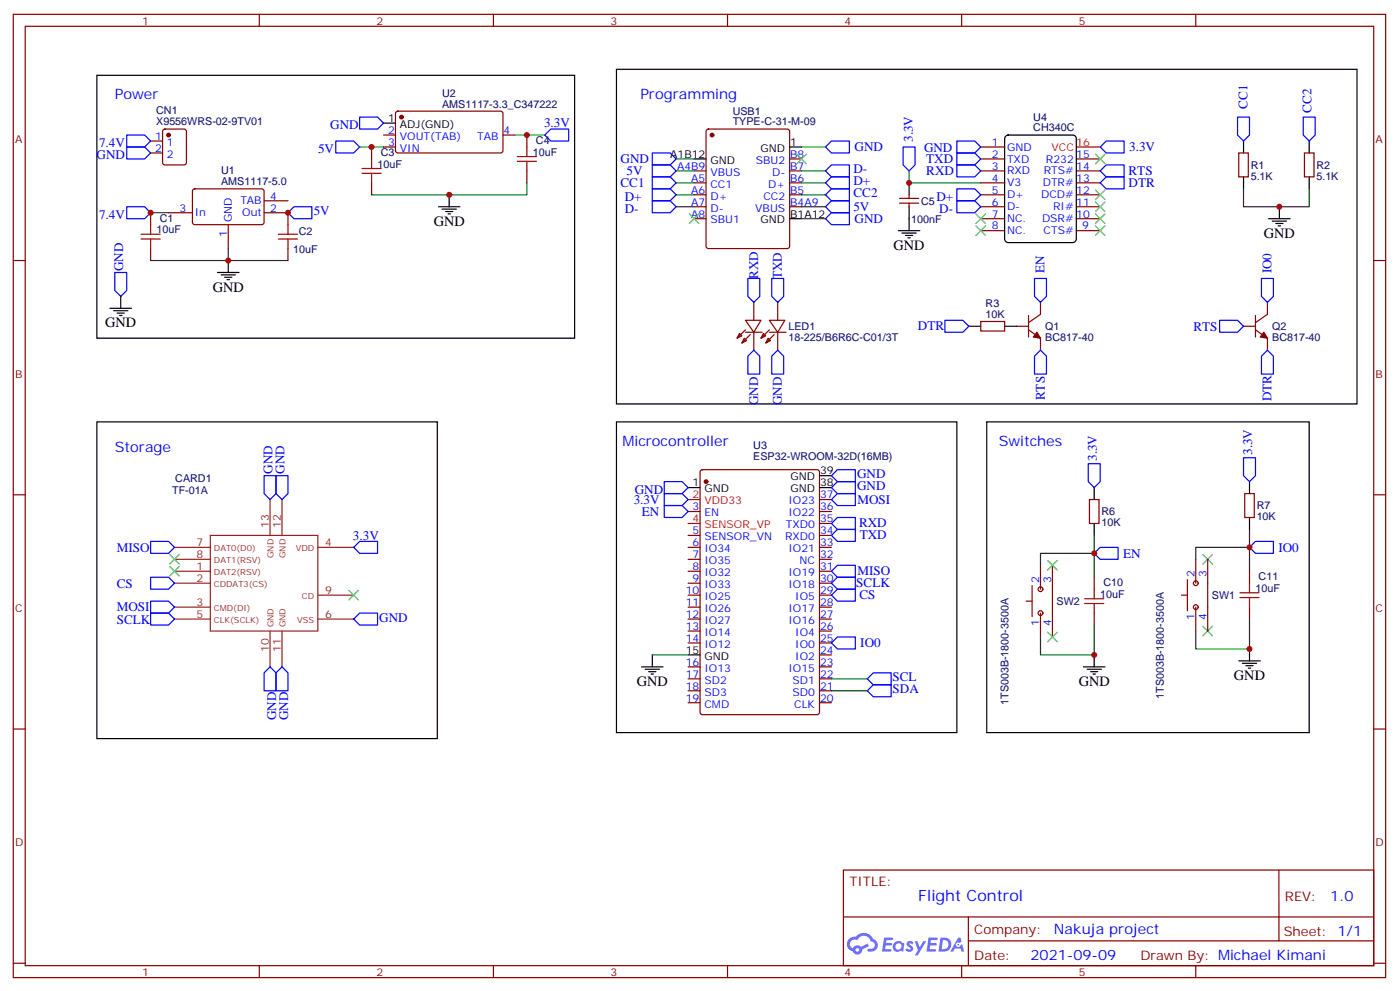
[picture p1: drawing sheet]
<svg xmlns="http://www.w3.org/2000/svg" width="413mm" height="293mm" viewBox="0 0 413 293" stroke-linecap="round" stroke-linejoin="round" font-family="sans-serif">
<g fill="none" stroke="#870000" stroke-width=".35">
<path d="M3.9 4.2h405.4v284.4h-405.4zM7.4 7.8h398.3v277.2h-398.3zM76.6 4.2v3.6M145.7 4.2v3.6M214.9 4.2v3.6M284 4.2v3.6M353.2 4.2v3.6M3.9 76.9h3.5M405.7 76.9h3.6M3.9 146h3.5M405.7 146h3.6M3.9 215.2h3.5"/>
<path d="M405.7 215.2h3.6M249.1 256.8h156.6v28.2h-156.6zM377.7 256.8v20.9M249.1 270.7h156.5M286 277.7h119.6M286 270.7v14.1M3.9 284.3h3.5M76.6 285v3.6M145.7 285v3.6M214.9 285v3.6M284 285v3.6M353.2 285v3.6"/>
<path d="M405.7 284.3h3.6"/>
</g>
<g fill="#5487ff">
<path d="M268.1 278a1.22 1.22 0 0 1 1.7 .3l-.4 .5a.47 .47 0 0 0-.3-.4 .47 .47 0 0 0-.5 .2l.1 .3a1.14 1.14 0 0 1 .8 1.7 1.14 1.14 0 0 1-1.9 0l-.2-.2 .5-.5 .7 .4a.29 .29 0 0 0 .3-.3 .29 .29 0 0 0-.2-.3 1.04 1.04 0 0 1-.6-1.7z"/>
<path d="M261.1 276.8h2.3l.4 .1-.2 .5-1.8 .1-.1 .9h1.5l.3 .3-.4 .4h-1.5l-.2 1.1h1.7l.2 .3-.2 .4h-2.6z"/>
<path d="M274.2 276.8h2.4l.3 .1-.1 .5-1.8 .1-.2 .9h1.6l.3 .3-.4 .4h-1.6l-.1 1.1h1.7l.2 .3-.2 .4h-2.7z"/>
<path d="M283 276.8h.7l.3 1.2-.6 .3a.69 .69 0 0 0-1 .3 .69 .69 0 0 0 .4 1 .69 .69 0 0 0 .9-.7l.5-.2 .6 2.2h-.8l-.3-.9h-1.7l-.5 .9h-.8z"/>
<path d="M270.2 277.8h.8l.6 1.9 1.1-1.9h.9l-2.6 4.2h-.8l.9-1.5z"/>
<path d="M277.8 276.8l-.6 4.1h1.3a2.11 2.11 0 0 0 2.5-2.1 2.11 2.11 0 0 0-2.5-2zM278.5 277.5a1.39 1.39 0 0 1 1.7 1.4 1.39 1.39 0 0 1-1.8 1.3h-.3z"/>
<path d="M264.1 278.4a1.54 1.54 0 0 0-.1 2.1 1.54 1.54 0 0 0 2.1 .2l.7 .2 .3-2.3-.2-.2-.4-.1a1.49 1.49 0 0 0-2.4 .1zM264.3 279.4a.95 .95 0 0 1 1.9 0 .95 .95 0 0 1-1.9 0z"/>
<path d="M250.8 277.1a2.18 2.18 0 0 0 1.1 3.7 1.44 1.44 0 0 0 1.6 1 1.44 1.44 0 0 0 1.2-1.5l2-1-.5-.8-1.9 1a1.47 1.47 0 0 0-2.4 .5 1.39 1.39 0 0 1-.7-2 1.39 1.39 0 0 1 2-.5 2.12 2.12 0 0 1 2.2-1.3 2.12 2.12 0 0 1 1.9 1.7 1.14 1.14 0 0 1 1 1.4 1.14 1.14 0 0 1-1.6 .8 .43 .43 0 0 0-.5 .3 .43 .43 0 0 0 .4 .5 1.98 1.98 0 0 0 2.5-1.2 1.98 1.98 0 0 0-1.2-2.5 3.1 3.1 0 0 0-5.3-.7l-.9 .1zM252.7 280.4a.55 .55 0 0 1 1.1 0 .55 .55 0 0 1-1.1 0z"/>
<circle cx="283" cy="278.9" r=".26"/>
</g>
<g fill="none" stroke="#000" stroke-width=".35">
<path d="M28.6 22.2h141.1v77.6h-141.1zM113.3 36.3h3.5M182.1 20.5h218.7v98.7h-218.7zM132.7 57.5v3.5M205 46.9h3.5M233.2 43.4h3.5M268.5 54v3.5M297 40.3l.8-.4h19l.9 .4 .2 .6v29.7l-.5 .8-.6 .2h-19l-.9-.5-.2-.5v-29.7zM367.3 41.6v3.6M367.3 52.2v3.5M386.7 41.6v3.6M386.7 52.2v3.5"/>
<path d="M67.4 76.9v3.5M129.5 61h6.4M130.6 61.7h4.2M131.6 62.4h2.1M132.3 63.1h.7M233.2 64.6h3.5M265.3 68.1h6.4M266.4 68.8h4.2M267.4 69.5h2.2M268.1 70.2h.8M268.5 61v7.1M374.7 64.6h6.3"/>
<path d="M375.7 65.3h4.3M376.8 66h2.1M377.5 66.7h.7M377.9 61v3.6M32.5 91h6.3M33.5 91.7h4.3M34.6 92.4h2.1M35.3 93.1h.7M35.7 87.5v3.5M64.2 80.4h6.4M65.3 81.1h4.2M66.4 81.8h2.1"/>
<path d="M67.1 82.6h.7M286.1 96.3h3.6M296.7 96.3h3.5M28.6 124.5h100.6v93.5h-100.6zM182.1 124.5h100.5v91.8h-100.5zM291.4 124.5h95.3v91.8h-95.3zM203.2 143.9h3.6M242 143.9h3.6M242 140.4h3.6M323.2 143.9v3.6M323.2 154.5v3.5M369 142.2v3.5"/>
<path d="M369 152.8v3.5M189.5 196.8h6.3M190.5 197.6h4.3M191.6 198.3h2.1M192.3 199h.7M192.7 193.3v3.5M203.2 193.3h3.6M320 196.8h6.4M321.1 197.6h4.2M322.1 198.3h2.1M322.8 199h.7M323.2 193.3v3.5"/>
<path d="M365.9 195.1h6.3M366.9 195.8h4.3M368 196.5h2.1M368.7 197.2h.7M369 191.6v3.5"/>
</g>
<g fill="none" stroke="#870000" stroke-width=".35">
<path d="M48.2 38.3l.5-.2h5.7l.6 .4 .1 9.5-.5 .6-5.9 .1-.6-.5-.1-9.4zM113.3 39.9h3.5M117 33l.5-.2 30.6 .1 .5 .6-.1 11.2-.7 .5-30.6-.1-.4-.6v-11zM148.6 39.9h3.5M155.6 39.9v3.5M208.8 38.3l.4-.2h23.3l.5 .2 .2 .5v33.9l-.2 .5-.5 .2h-23.3l-.5-.3-.2-.4v-33.9zM44.5 41.6h3.5M44.5 45.2h3.5M57.1 55.9l.4-.2 20.1 .1 .4 .6-.1 9.5-.6 .4h-20l-.5-.7v-9.2zM78 59.3h7.1M109.7 43.4v3.5M109.7 54v3.5"/>
<path d="M113.3 43.4h3.5M155.6 50.4v3.6M205 50.4h3.5M205 54h3.5M205 57.5h3.5M233.2 50.4h3.5M233.2 54h3.5M233.2 57.5h3.5M233.2 46.9h3.5M265.7 60h5.6M265.7 58.6h5.6M268.5 57.5v1.1"/>
<path d="M268.5 60v1M289.7 43.4h7M289.7 50.4h7M289.7 54h7M289.7 57.5h7M289.7 46.9h7M317.9 50.4h7M317.9 54h7M317.9 57.5h7M317.9 46.9h7M365.9 45.2h2.8v7h-2.8zM385.3 45.2h2.8v7h-2.8z"/>
<path d="M44.5 62.8v3.5M44.5 73.4v3.5M49.8 62.8h7M67.4 66.3v7.1M78 62.8h7.1v3.5M85.1 73.4v3.5M205 61h3.5M205 64.6h3.5M233.2 61h3.5M289.7 61h7M289.7 64.6h7M289.7 68.1h7"/>
<path d="M317.9 61h7M317.9 64.6h7M317.9 68.1h7M218.4 98.4l.7 .7-1.4 .7zM219.8 99.8l.7 .7-1.4 .7zM220.2 94.5h4.6l-2.2 3.6zM220.2 97.4l-2.5 2.4M220.2 98.1h4.9M221.6 98.8l-2.5 2.4M222.6 89.3v5.2M222.6 98.1v5.3M225.5 98.4l.7 .7-1.4 .7z"/>
<path d="M226.9 99.8l.7 .7-1.4 .7zM227.2 94.5h4.6l-2.1 3.6zM227.2 98.1h5M227.2 97.4l-2.4 2.4M228.6 98.8l-2.4 2.4M229.7 89.3v5.2M229.7 98.1v5.3M289.7 94.9h7v2.8h-7zM300.2 96.3h3.6M303.8 97.4l3.5 2.4v3.6M303.8 93.1v6.4M307.3 89.3v3.5l-3.5 2.4"/>
<path d="M367.3 96.3h3.5M370.8 97.4l3.5 2.4v3.6M370.8 93.1v6.4M374.3 89.3v3.5l-3.5 2.4M207 138.8l.5-.2h33.8l.7 .5v71.2l-.4 .6-34.1 .1-.7-.5v-71.2zM203.2 151h3.6M203.2 158h3.6M242 151h3.6M242 158h3.6M242 154.5h3.6M242 147.5h3.6M321.8 147.5h2.8v7h-2.8z"/>
<path d="M367.6 145.7h2.9v7.1h-2.9zM203.2 161.6h3.6M203.2 165.1h3.6M203.2 168.6h3.6M203.2 172.2h3.6M203.2 175.7h3.6M203.2 179.2h3.6M242 161.6h3.6M242 165.1h3.6M242 168.6h3.6M242 172.2h3.6M242 175.7h3.6"/>
<path d="M242 179.2h3.6M303.1 177.4h1.7M304.8 172.9v9.1M307.3 166.9v7M310.8 166.9v21.1M323.2 170.4v3.5M348.9 175.7h1.8M350.7 171.1v9.2M353.2 165.1v7.1M353.2 179.2v7.1M356.7 165.1v21.2M369 168.6v3.6"/>
<path d="M369 179.2v3.5M203.2 182.7h3.6M203.2 186.3h3.6M203.2 189.8h3.6M203.2 196.8h3.6M242 182.7h3.6M242 186.3h3.6M242 189.8h3.6M242 196.8h3.6M242 193.3h3.6M307.3 181v7M323.2 181v3.5"/>
<path d="M203.2 200.4h3.6M203.2 203.9h3.6M203.2 207.4h3.6M242 200.4h3.6M242 203.9h3.6M242 207.4h3.6"/>
<circle cx="307.3" cy="173.9" r=".71"/>
<circle cx="353.2" cy="179.2" r=".71"/>
<circle cx="353.2" cy="172.2" r=".71"/>
<circle cx="307.3" cy="181" r=".71"/>
</g>
<g fill="#870000" stroke="#870000" stroke-width=".35">
<path d="M306.2 98.1l1.1 1.7-2.1-.3z"/>
<path d="M373.3 98.1l1 1.7-2.1-.3z"/>
<circle cx="49.8" cy="39.9" r=".53"/>
<circle cx="118.6" cy="34.6" r=".53"/>
<circle cx="208.5" cy="142.2" r=".53"/>
<circle cx="210.3" cy="39.9" r=".53"/>
</g>
<g fill="none" stroke="#00f" stroke-width=".35">
<path d="M37.4 39.9h5.3l1.8 1.7-1.8 1.8h-5.3zM106.2 34.6h5.3l1.8 1.7-1.8 1.8h-5.3zM162.7 38.1h5.3v3.5h-5.3l-1.8-1.7zM365.5 34.6h3.5v5.3l-1.7 1.7-1.8-1.7zM384.9 34.6h3.5v5.3l-1.7 1.7-1.8-1.7zM37.4 43.4h5.3l1.8 1.8-1.8 1.7h-5.3zM99.2 41.6h5.3l1.7 1.8-1.7 1.8h-5.3zM192.7 45.2h5.2l1.8 1.7-1.8 1.8h-5.2zM192.7 48.7h5.2l1.8 1.7-1.8 1.8h-5.2zM192.7 52.2h5.2l1.8 1.8-1.8 1.7h-5.2zM192.7 55.7h5.2l1.8 1.8-1.8 1.8h-5.2zM192.7 59.3h5.2l1.8 1.7-1.8 1.8h-5.2z"/>
<path d="M243.8 43.4l1.8-1.8h5.3v3.6h-5.3zM243.8 57.5l1.8-1.8h5.3v3.6h-5.3zM243.8 50.4l1.8-1.7h5.3v3.5h-5.3zM243.8 54l1.8-1.8h5.3v3.5h-5.3zM266.7 43.4h3.6v5.3l-1.8 1.7-1.8-1.7zM282.6 41.6h5.3l1.8 1.8-1.8 1.8h-5.3zM282.6 45.2h5.3l1.8 1.7-1.8 1.8h-5.3zM282.6 48.7h5.3l1.8 1.7-1.8 1.8h-5.3zM282.6 55.7h5.3l1.8 1.8-1.8 1.8h-5.3zM282.6 59.3h5.3l1.8 1.7-1.8 1.8h-5.3zM324.9 43.4l1.8-1.8h5.3v3.6h-5.3zM324.9 50.4l1.8-1.7h5.3v3.5h-5.3z"/>
<path d="M324.9 54l1.8-1.8h5.3v3.5h-5.3zM37.4 61h5.3l1.8 1.8-1.8 1.8h-5.3zM85.1 62.8l1.7-1.8h5.3v3.6h-5.3zM243.8 64.6l1.8-1.8h5.3v3.5h-5.3zM243.8 61l1.8-1.7h5.3v3.5h-5.3zM33.9 80.4h3.5v5.3l-1.7 1.8-1.8-1.8zM220.9 82.2h3.5v5.3l-1.8 1.8-1.7-1.8zM227.9 82.2h3.6v5.3l-1.8 1.8-1.8-1.8zM279.1 94.5h5.3l1.7 1.8-1.7 1.8h-5.3zM305.5 82.2h3.6v5.3l-1.8 1.8-1.8-1.8zM360.2 94.5h5.3l1.8 1.8-1.8 1.8h-5.3zM372.6 82.2h3.5v5.3l-1.8 1.8-1.7-1.8z"/>
<path d="M222.6 103.4l1.8 1.7v5.3h-3.5v-5.3zM229.7 103.4l1.8 1.7v5.3h-3.6v-5.3zM307.3 103.4l1.8 1.7v5.3h-3.6v-5.3zM372.6 105.1l1.7-1.7 1.8 1.7v5.3h-3.5zM321.4 136.9h3.5v5.3l-1.7 1.7-1.8-1.7zM367.3 135.1h3.5v5.3l-1.8 1.8-1.7-1.8zM44.5 159.8h5.3l1.7 1.8-1.7 1.7h-5.3zM78 140.4h3.5v5.3l-1.7 1.8-1.8-1.8zM81.5 140.4h3.6v5.3l-1.8 1.8-1.8-1.8zM196.2 145.7h5.3l1.7 1.8-1.7 1.7h-5.3zM196.2 149.2h5.3l1.7 1.8-1.7 1.8h-5.3zM196.2 142.2h5.3l1.7 1.7-1.7 1.8h-5.3z"/>
<path d="M245.6 154.5l1.7-1.7h5.3v3.5h-5.3zM245.6 158l1.7-1.7h5.3v3.5h-5.3zM245.6 147.5l1.7-1.8h5.3v3.5h-5.3zM245.6 140.4l1.7-1.8h5.3v3.6h-5.3zM245.6 143.9l1.7-1.7h5.3v3.5h-5.3zM44.5 177.4h5.3l1.7 1.8-1.7 1.8h-5.3zM44.5 170.4h5.3l1.7 1.8-1.7 1.7h-5.3zM104.5 161.6l1.7-1.8h5.3v3.5h-5.3zM245.6 168.6l1.7-1.7h5.3v3.5h-5.3zM245.6 172.2l1.7-1.8h5.3v3.5h-5.3zM247.3 173.9h5.3v3.5h-5.3l-1.7-1.7zM324.9 161.6h5.3v3.5h-5.3l-1.7-1.8z"/>
<path d="M369 161.6l1.8-1.8h5.3v3.5h-5.3zM44.5 181h5.3l1.7 1.7-1.7 1.8h-5.3zM79.8 196.8l1.7 1.8v5.3h-3.5v-5.3zM83.3 196.8l1.8 1.8v5.3h-3.6v-5.3zM104.5 182.7l1.7-1.7h5.3v3.5h-5.3zM245.6 189.8l1.7-1.8h5.3v3.6h-5.3zM256.2 200.4l1.7-1.8h5.3v3.5h-5.3zM257.9 202.1h5.3v3.6h-5.3l-1.7-1.8z"/>
</g>
<g fill="none" stroke="#a10000" stroke-width=".35">
<path d="M106.9 51.2h5.7M106.9 49.7h5.7M109.7 46.9v2.8M109.7 51.2v2.8M152.8 47.6h5.6M152.8 46.2h5.6M155.6 43.4v2.8M155.6 47.6v2.8M41.7 70.6h5.6M41.7 69.1h5.6M44.5 66.3v2.8M44.5 70.6v2.8"/>
<path d="M82.2 70.6h5.7M82.2 69.1h5.7M85.1 66.3v2.8M85.1 70.6v2.8M320.4 178.2h5.6M320.4 176.7h5.6M323.2 173.9v2.8M323.2 178.2v2.8M366.2 176.4h5.7M366.2 175h5.7M369 172.2v2.8M369 176.4v2.8"/>
</g>
<g fill="none" stroke="#008700" stroke-width=".35">
<path d="M152.1 39.9h8.8M106.2 43.4h7.1M155.6 54v3.5h-45.9M199.7 46.9h5.3M199.7 50.4h5.3M199.7 54h5.3M199.7 57.5h5.3M236.7 43.4h7.1M236.7 50.4h7.1M236.7 54h7.1M236.7 57.5h7.1M268.5 50.4v3.6h21.2"/>
<path d="M367.3 55.7v5.3h19.4v-5.3M44.5 62.8h5.3M44.5 76.9h40.6M67.4 73.4v3.5M199.7 61h5.3M236.7 64.6h7.1M236.7 61h7.1M323.2 158v5.3M369 156.3v5.3M307.3 166.9v-3.6h15.9v7.1M353.2 165.1v-3.5h15.8v7M192.7 193.3h10.5"/>
<path d="M323.2 184.5v8.8h-15.9v-5.3M369 182.7v8.9h-15.8v-5.3M245.6 200.4h10.6M245.6 203.9h10.6"/>
</g>
<path d="M317.9 43.4h7M203.2 147.5h3.6M203.2 154.5h3.6" fill="none" stroke="#f00" stroke-width=".35"/>
<g fill="none" stroke="#3c3" stroke-width=".35">
<path d="M235.3 45.5l2.9 2.8M238.2 45.5l-2.9 2.8M323.5 56.1l2.9 2.8M323.5 59.6l2.9 2.8M323.5 45.5l2.9 2.8M326.4 56.1l-2.9 2.8M326.4 59.6l-2.9 2.8M326.4 45.5l-2.9 2.8M203.6 63.1l2.8 2.9M206.4 63.1l-2.8 2.9M288.3 63.1l2.8 2.9M288.3 66.7l2.8 2.8"/>
<path d="M291.1 63.1l-2.8 2.9M291.1 66.7l-2.8 2.8M323.5 63.1l2.9 2.9M323.5 66.7l2.9 2.8M326.4 63.1l-2.9 2.9M326.4 66.7l-2.9 2.8M50.1 163.7l2.9 2.8M50.1 167.2l2.9 2.8M53 163.7l-2.9 2.8M53 167.2l-2.9 2.8M103 174.3l2.9 2.8M105.9 174.3l-2.9 2.8"/>
<path d="M309.4 165.5l2.8 2.8M312.2 165.5l-2.8 2.8M355.3 163.7l2.8 2.8M358.1 163.7l-2.8 2.8M309.4 186.6l2.8 2.8M312.2 186.6l-2.8 2.8M355.3 184.9l2.8 2.8M358.1 184.9l-2.8 2.8"/>
</g>
<g fill="none" stroke="#8c2424" stroke-width=".35">
<path d="M62.1 158h31.8v28.3h-31.8zM79.8 147.5v10.5M83.3 147.5v10.5M51.5 168.6h10.6M51.5 172.2h10.6M51.5 179.2h10.6M51.5 161.6h10.6M51.5 165.1h10.6M93.9 161.6h10.6M93.9 175.7h10.6M51.5 182.7h10.6M79.8 186.3v10.5"/>
<path d="M83.3 186.3v10.5M93.9 182.7h10.6"/>
</g>
<g fill="#c00">
<circle cx="44.5" cy="62.8" r=".88"/>
<circle cx="67.4" cy="76.9" r=".88"/>
<circle cx="85.1" cy="62.8" r=".88"/>
<circle cx="109.7" cy="43.4" r=".88"/>
<circle cx="155.6" cy="39.9" r=".88"/>
<circle cx="132.7" cy="57.5" r=".88"/>
<circle cx="377.9" cy="61" r=".88"/>
<circle cx="268.5" cy="54" r=".88"/>
<circle cx="323.2" cy="193.3" r=".88"/>
<circle cx="323.2" cy="163.3" r=".88"/>
<circle cx="369" cy="161.6" r=".88"/>
<circle cx="369" cy="191.6" r=".88"/>
</g>
<text font-size="4.6" fill="#00f" x="271.2" y="265.8">Flight Control</text>
<g font-size="4.2" fill="#00f">
<text x="33.9" y="29.3">Pow</text>
<text x="42.5" y="29.3">er</text>
<text x="189.1" y="29.3">Programming</text>
<text x="183.8" y="131.6">M</text>
<text x="187.4" y="131.6">icrocontroller</text>
<text x="295" y="131.6">Sw</text>
<text x="301.3" y="131.6">itches</text>
<text x="33.9" y="133.3">Storage</text>
<text x="392.9" y="266.1">1.0</text>
<text x="311.3" y="275.6">Nakuja project</text>
<text x="304.3" y="283.4">2021-09-09</text>
<text x="363.3" y="283.4">ichael Kimani</text>
</g>
<g font-size="4.2">
<text x="128.1" y="66.7">GND</text>
<text x="373.3" y="70.2">GND</text>
<text x="263.9" y="73.7">GND</text>
<text x="62.8" y="86.1">GND</text>
<text x="31.1" y="96.7">GND</text>
<text x="188.1" y="202.5">GND</text>
<text x="318.6" y="202.5">GND</text>
<text x="364.5" y="200.7">GND</text>
</g>
<g font-size="3.9" fill="#00f">
<text x="368.5" y="32.1" transform="rotate(-90 368.5 32.1)">CC1</text>
<text x="387.3" y="33.4" transform="rotate(-90 387.3 33.4)">CC2</text>
<text x="97.5" y="38.1">GND</text>
<text x="160.7" y="37.6">3.3V</text>
<text x="269.7" y="41.9" transform="rotate(-90 269.7 41.9)">3.3V</text>
<text x="28.5" y="46.9">GND</text>
<text x="29.3" y="43.4">7.4V</text>
<text x="93.9" y="45.2">5V</text>
<text x="252.4" y="44.6">GND</text>
<text x="272.9" y="44.8">GND</text>
<text x="333.5" y="44.5">3.3V</text>
<text x="183.3" y="48.2">GND</text>
<text x="185" y="51.7">5V</text>
<text x="252.1" y="51.1">D-</text>
<text x="273.6" y="48.2">TXD</text>
<text x="273.6" y="51.8">RXD</text>
<text x="333.3" y="51.7">RTS</text>
<text x="183.3" y="55.2">CC1</text>
<text x="184.5" y="59.5">D+</text>
<text x="252.1" y="58.2">CC2</text>
<text x="252.1" y="54.6">D+</text>
<text x="276.6" y="59.3">D+</text>
<text x="333.3" y="55.2">DTR</text>
<text x="29.3" y="64.6">7.4V</text>
<text x="92.6" y="63.5">5V</text>
<text x="184.5" y="63">D-</text>
<text x="252" y="62.3">5V</text>
<text x="252.4" y="65.8">GND</text>
<text x="277.4" y="62.9">D-</text>
<text x="36.4" y="80" transform="rotate(-90 36.4 80)">GND</text>
<text x="223.9" y="82.4" transform="rotate(-90 223.9 82.4)">RXD</text>
<text x="231" y="82.4" transform="rotate(-90 231 82.4)">TXD</text>
<text x="308.5" y="80.7" transform="rotate(-90 308.5 80.7)">EN</text>
<text x="375.6" y="80.7" transform="rotate(-90 375.6 80.7)">IO0</text>
<text x="271.1" y="97.5">DTR</text>
<text x="352.5" y="97.6">RTS</text>
<text x="223.9" y="119.6" transform="rotate(-90 223.9 119.6)">GND</text>
<text x="231" y="119.6" transform="rotate(-90 231 119.6)">GND</text>
<text x="308.6" y="118.2" transform="rotate(-90 308.6 118.2)">RTS</text>
<text x="375.6" y="118.4" transform="rotate(-90 375.6 118.4)">DTR</text>
<text x="323.9" y="136.1" transform="rotate(-90 323.9 136.1)">3.3V</text>
<text x="369.8" y="134.3" transform="rotate(-90 369.8 134.3)">3.3V</text>
<text x="80.5" y="139.9" transform="rotate(-90 80.5 139.9)">GND</text>
<text x="84" y="139.9" transform="rotate(-90 84 139.9)">GND</text>
<text x="253.1" y="141.2">GND</text>
<text x="187.2" y="148.8">3.3V</text>
<text x="187.5" y="145.7">GND</text>
<text x="253.1" y="144.8">GND</text>
<text x="253.2" y="148.7">MOSI</text>
<text x="189.6" y="152.2">EN</text>
<text x="253.7" y="155.7">RXD</text>
<text x="104.3" y="159.3">3.3V</text>
<text x="253.9" y="159.2">TXD</text>
<text x="34.5" y="162.8">MISO</text>
<text x="331.7" y="164.6">EN</text>
<text x="377.6" y="162.8">IO0</text>
<text x="34.5" y="173.5">CS</text>
<text x="252.9" y="173.3">SCLK</text>
<text x="253.2" y="169.9">MISO</text>
<text x="253.9" y="176.9">CS</text>
<text x="34.5" y="184.1">SCLK</text>
<text x="34.5" y="180.5">MOSI</text>
<text x="112" y="183.6">GND</text>
<text x="254.1" y="191">IO0</text>
<text x="263.6" y="201.1">SCL</text>
<text x="263.6" y="204.6">SDA</text>
<text x="81.5" y="212.6" transform="rotate(-90 81.5 212.6)">GND</text>
<text x="85.1" y="212.6" transform="rotate(-90 85.1 212.6)">GND</text>
</g>
<g font-size="3.9" fill="#800">
<text x="250.9" y="261.4">TITLE:</text>
<text x="379.5" y="266.1">REV:</text>
<text x="287.8" y="275.6">Company:</text>
<text x="379.1" y="276.2">Sheet: 1/1</text>
<text x="287.8" y="283.3">Date:</text>
<text x="336.8" y="283.4">Draw</text>
<text x="346.9" y="283.4">n By: M</text>
</g>
<g font-size="3.2" fill="#800">
<text x="42" y="7.2">1</text>
<text x="111.2" y="7.2">2</text>
<text x="180.3" y="7.2">3</text>
<text x="249.4" y="7.2">4</text>
<text x="318.6" y="7.2">5</text>
<text x="4.4" y="42.3">A</text>
<text x="406.3" y="42.3">A</text>
<text x="4.4" y="111.5">B</text>
<text x="406.3" y="111.5">B</text>
<text x="4.4" y="180.6">C</text>
<text x="406.3" y="180.6">C</text>
<text x="4.4" y="249.8">D</text>
<text x="406.3" y="249.8">D</text>
<text x="42" y="288">1</text>
<text x="111.2" y="288">2</text>
<text x="180.3" y="288">3</text>
<text x="249.4" y="288">4</text>
<text x="318.6" y="288">5</text>
</g>
<g font-size="3.2" fill="#000080">
<text x="130.6" y="28.6">U2</text>
<text x="46.1" y="33.7">CN1</text>
<text x="130.6" y="31.8">AMS1117-3.3_C347222</text>
<text x="216.4" y="33.9">USB1</text>
<text x="305.2" y="35.7">U4</text>
<text x="46.1" y="36.9">X9556WRS-02-9TV01</text>
<text x="216.4" y="37">TYPE-C-31-M-09</text>
<text x="305.2" y="38.7">CH340C</text>
<text x="112.4" y="46.1">C3</text>
<text x="157.4" y="46">10uF</text>
<text x="158.3" y="42.6">C4</text>
<text x="65.3" y="51.3">U1</text>
<text x="111.5" y="49.5">10uF</text>
<text x="369.4" y="53">5.1K</text>
<text x="369.4" y="49.8">R1</text>
<text x="388.8" y="53">5.1K</text>
<text x="388.8" y="49.8">R2</text>
<text x="65.3" y="54.5">AMS1117-5.0</text>
<text x="47.2" y="65.5">C1</text>
<text x="269.1" y="65.7">100nF</text>
<text x="272" y="60.4">C5</text>
<text x="46.2" y="68.9">10uF</text>
<text x="88.2" y="69.3">C2</text>
<text x="86.6" y="74.6">10uF</text>
<text x="291.1" y="93.8">10K</text>
<text x="291.1" y="90.7">R3</text>
<text x="232.9" y="100.7">18-225/B6R6C-C01/3T</text>
<text x="232.9" y="97.4">LED1</text>
<text x="308.7" y="100.6">BC817-40</text>
<text x="308.7" y="97.5">Q1</text>
<text x="375.7" y="100.6">BC817-40</text>
<text x="375.7" y="97.5">Q2</text>
<text x="222.5" y="135.7">ESP32-WROOM-32D(16MB)</text>
<text x="222.5" y="132.6">U3</text>
<text x="51.8" y="142.3">CARD1</text>
<text x="50.8" y="145.7">TF-01A</text>
<text x="325.3" y="155.3">10K</text>
<text x="325.3" y="152.1">R6</text>
<text x="371.2" y="153.5">10K</text>
<text x="371.2" y="150.4">R7</text>
<text x="325.9" y="173.1">C10</text>
<text x="371.7" y="171.3">C11</text>
<text x="312.1" y="178.6">SW2</text>
<text x="324.9" y="176.5">10uF</text>
<text x="357.9" y="176.9">SW1</text>
<text x="370.8" y="174.7">10uF</text>
<text x="297.9" y="208.1" transform="rotate(-90 297.9 208.1)">1TS003B-1800-3500A</text>
<text x="343.7" y="206.3" transform="rotate(-90 343.7 206.3)">1TS003B-1800-3500A</text>
</g>
<g font-size="3.2">
<text x="114.6" y="36">1</text>
<text x="118.1" y="37.7">ADJ(GND)</text>
<text x="198" y="46.6">A1B12</text>
<text x="224.6" y="44.8">GND</text>
<text x="233.4" y="43">1</text>
<text x="209.8" y="48.3">GND</text>
<text x="224.6" y="66">GND</text>
<text x="233.4" y="64.2">B1A12</text>
<text x="204.6" y="143.6">1</text>
<text x="233.5" y="141.8">GND</text>
<text x="242.2" y="143.6">38</text>
<text x="242.2" y="140.1">39</text>
<text x="208.1" y="145.3">GND</text>
<text x="233.5" y="145.3">GND</text>
<text x="202.6" y="193">15</text>
<text x="208.1" y="194.7">GND</text>
</g>
<g font-size="3.2" fill="#00f">
<text x="45.8" y="41.3">1</text>
<text x="114.6" y="39.5">2</text>
<text x="118.1" y="41.3">VOUT(TAB)</text>
<text x="140.9" y="41.3">TAB</text>
<text x="148.7" y="39.5">4</text>
<text x="45.8" y="44.8">2</text>
<text x="49.3" y="43">1</text>
<text x="49.3" y="46.6">2</text>
<text x="114.6" y="43">3</text>
<text x="118.1" y="44.8">VIN</text>
<text x="233.4" y="46.6">B8</text>
<text x="292.9" y="46.6">2</text>
<text x="292.9" y="43">1</text>
<text x="297.4" y="48">TXD</text>
<text x="297.4" y="44.5">GND</text>
<text x="308.9" y="48">R232</text>
<text x="317.9" y="46.6">15</text>
<text x="200" y="50.1">A4B9</text>
<text x="204.2" y="53.6">A5</text>
<text x="209.8" y="51.9">VBUS</text>
<text x="223.2" y="48.3">SBU2</text>
<text x="228" y="51.9">D-</text>
<text x="233.4" y="53.6">B6</text>
<text x="233.4" y="50.1">B7</text>
<text x="292.9" y="53.6">4</text>
<text x="292.9" y="50.1">3</text>
<text x="297.4" y="51.5">RXD</text>
<text x="308.3" y="51.5">RTS#</text>
<text x="317.9" y="50.1">14</text>
<text x="317.9" y="53.6">13</text>
<text x="79.8" y="58.9">4</text>
<text x="204.2" y="57.2">A6</text>
<text x="209.8" y="55.4">CC1</text>
<text x="209.8" y="58.9">D+</text>
<text x="225.5" y="58.9">CC2</text>
<text x="226.9" y="55.4">D+</text>
<text x="233.4" y="57.2">B5</text>
<text x="292.9" y="57.2">5</text>
<text x="297.4" y="58.6">D+</text>
<text x="297.4" y="55">V3</text>
<text x="307.5" y="58.6">DCD#</text>
<text x="308" y="55">DTR#</text>
<text x="317.9" y="57.2">12</text>
<text x="53.1" y="62.4">3</text>
<text x="57.5" y="63.9">In</text>
<text x="68.5" y="65.6" transform="rotate(-90 68.5 65.6)">GND</text>
<text x="71" y="60.3">TAB</text>
<text x="71.5" y="63.9">Out</text>
<text x="79.8" y="62.4">2</text>
<text x="204.2" y="60.7">A7</text>
<text x="204.2" y="64.2">A8</text>
<text x="209.8" y="62.4">D-</text>
<text x="209.8" y="66">SBU1</text>
<text x="223.1" y="62.4">VBUS</text>
<text x="233.4" y="60.7">B4A9</text>
<text x="292.9" y="64.2">7</text>
<text x="292.9" y="60.7">6</text>
<text x="297.4" y="65.6">NC.</text>
<text x="297.4" y="62.1">D-</text>
<text x="307.8" y="65.6">DSR#</text>
<text x="311" y="62.1">RI#</text>
<text x="317.9" y="60.7">11</text>
<text x="317.9" y="64.2">10</text>
<text x="67.1" y="70.1" transform="rotate(-90 67.1 70.1)">1</text>
<text x="292.9" y="67.7">8</text>
<text x="297.4" y="69.1">NC.</text>
<text x="308.2" y="69.1">CTS#</text>
<text x="319.7" y="67.7">9</text>
<text x="232.9" y="148.9">IO23</text>
<text x="242.2" y="147.1">37</text>
<text x="204.6" y="150.6">3</text>
<text x="208.1" y="152.4">EN</text>
<text x="232.1" y="155.9">TXD0</text>
<text x="232.9" y="152.4">IO22</text>
<text x="242.2" y="154.2">35</text>
<text x="242.2" y="150.6">36</text>
<text x="204.6" y="157.7">5</text>
<text x="204.6" y="161.2">6</text>
<text x="208.1" y="159.5">SENSOR_VN</text>
<text x="231.9" y="159.5">RXD0</text>
<text x="242.2" y="161.2">33</text>
<text x="242.2" y="157.7">34</text>
<text x="204.6" y="164.7">7</text>
<text x="208.1" y="163">IO34</text>
<text x="208.1" y="166.5">IO35</text>
<text x="232.9" y="163">IO21</text>
<text x="236.1" y="166.5">NC</text>
<text x="242.2" y="164.7">32</text>
<text x="204.6" y="168.3">8</text>
<text x="204.6" y="171.8">9</text>
<text x="208.1" y="170">IO32</text>
<text x="208.1" y="173.6">IO33</text>
<text x="232.9" y="173.6">IO18</text>
<text x="232.9" y="170">IO19</text>
<text x="242.2" y="171.8">30</text>
<text x="242.2" y="168.3">31</text>
<text x="307" y="172.2" transform="rotate(-90 307 172.2)">2</text>
<text x="310.5" y="172.2" transform="rotate(-90 310.5 172.2)">3</text>
<text x="352.8" y="170.4" transform="rotate(-90 352.8 170.4)">2</text>
<text x="356.3" y="170.4" transform="rotate(-90 356.3 170.4)">3</text>
<text x="202.6" y="175.3">10</text>
<text x="202.6" y="178.9">11</text>
<text x="208.1" y="177.1">IO25</text>
<text x="234.9" y="177.1">IO5</text>
<text x="242.2" y="178.9">28</text>
<text x="242.2" y="175.3">29</text>
<text x="202.6" y="182.4">12</text>
<text x="202.6" y="185.9">13</text>
<text x="208.1" y="180.6">IO26</text>
<text x="208.1" y="184.1">IO27</text>
<text x="232.9" y="184.1">IO16</text>
<text x="232.9" y="180.6">IO17</text>
<text x="242.2" y="185.9">26</text>
<text x="242.2" y="182.4">27</text>
<text x="307" y="184.8" transform="rotate(-90 307 184.8)">1</text>
<text x="310.5" y="184.8" transform="rotate(-90 310.5 184.8)">4</text>
<text x="352.8" y="183" transform="rotate(-90 352.8 183)">1</text>
<text x="356.3" y="183" transform="rotate(-90 356.3 183)">4</text>
<text x="202.6" y="189.4">14</text>
<text x="208.1" y="187.7">IO14</text>
<text x="208.1" y="191.2">IO12</text>
<text x="234.9" y="191.2">IO0</text>
<text x="234.9" y="187.7">IO4</text>
<text x="242.2" y="189.4">25</text>
<text x="202.6" y="196.5">16</text>
<text x="234.9" y="194.7">IO2</text>
<text x="242.2" y="196.5">23</text>
<text x="242.2" y="193">24</text>
<text x="202.6" y="200">17</text>
<text x="202.6" y="203.6">18</text>
<text x="208.1" y="198.3">IO13</text>
<text x="208.1" y="201.8">SD2</text>
<text x="232.9" y="198.3">IO15</text>
<text x="234.1" y="201.8">SD1</text>
<text x="242.2" y="203.6">21</text>
<text x="242.2" y="200">22</text>
<text x="202.6" y="207.1">19</text>
<text x="208.1" y="205.3">SD3</text>
<text x="208.1" y="208.8">CM</text>
<text x="213" y="208.8">D</text>
<text x="234.1" y="205.3">SD0</text>
<text x="234.6" y="208.8">CLK</text>
<text x="242.2" y="207.1">20</text>
</g>
<g font-size="3.2" fill="#f00">
<text x="310.6" y="44.5">VCC</text>
<text x="317.9" y="43">16</text>
<text x="204.6" y="147.1">2</text>
<text x="208.1" y="148.9">VDD33</text>
<text x="204.6" y="154.2">4</text>
<text x="208.1" y="155.9">SENSOR_VP</text>
</g>
<g font-size="3.2" fill="#8d2323">
<text x="79.4" y="155.9" transform="rotate(-90 79.4 155.9)">13</text>
<text x="82.9" y="155.9" transform="rotate(-90 82.9 155.9)">12</text>
<text x="58" y="161.2">7</text>
<text x="96" y="161.2">4</text>
<text x="58" y="164.7">8</text>
<text x="58" y="168.3">1</text>
<text x="58" y="171.8">2</text>
<text x="58" y="178.9">3</text>
<text x="96" y="175.3">9</text>
<text x="58" y="182.4">5</text>
<text x="96" y="182.4">6</text>
<text x="79.4" y="192.4" transform="rotate(-90 79.4 192.4)">10</text>
<text x="82.9" y="192.4" transform="rotate(-90 82.9 192.4)">11</text>
</g>
<g font-size="2.5" fill="#8d2323">
<text x="63.2" y="162.6">DAT0(D0)</text>
<text x="63.2" y="166.2">DAT1(RSV)</text>
<text x="80.8" y="164.8" transform="rotate(-90 80.8 164.8)">GND</text>
<text x="84.3" y="164.8" transform="rotate(-90 84.3 164.8)">GND</text>
<text x="87.3" y="162.6">VDD</text>
<text x="63.2" y="169.7">DAT2(RSV)</text>
<text x="63.2" y="173.2">CDDAT3(CS)</text>
<text x="89.2" y="176.7">CD</text>
<text x="63.2" y="180.3">CM</text>
<text x="63.2" y="183.8">CLK(SCLK)</text>
<text x="67" y="180.3">D(DI)</text>
<text x="80.8" y="185.2" transform="rotate(-90 80.8 185.2)">GND</text>
<text x="84.3" y="185.2" transform="rotate(-90 84.3 185.2)">GND</text>
<text x="87.8" y="183.8">VSS</text>
</g>
</svg>
